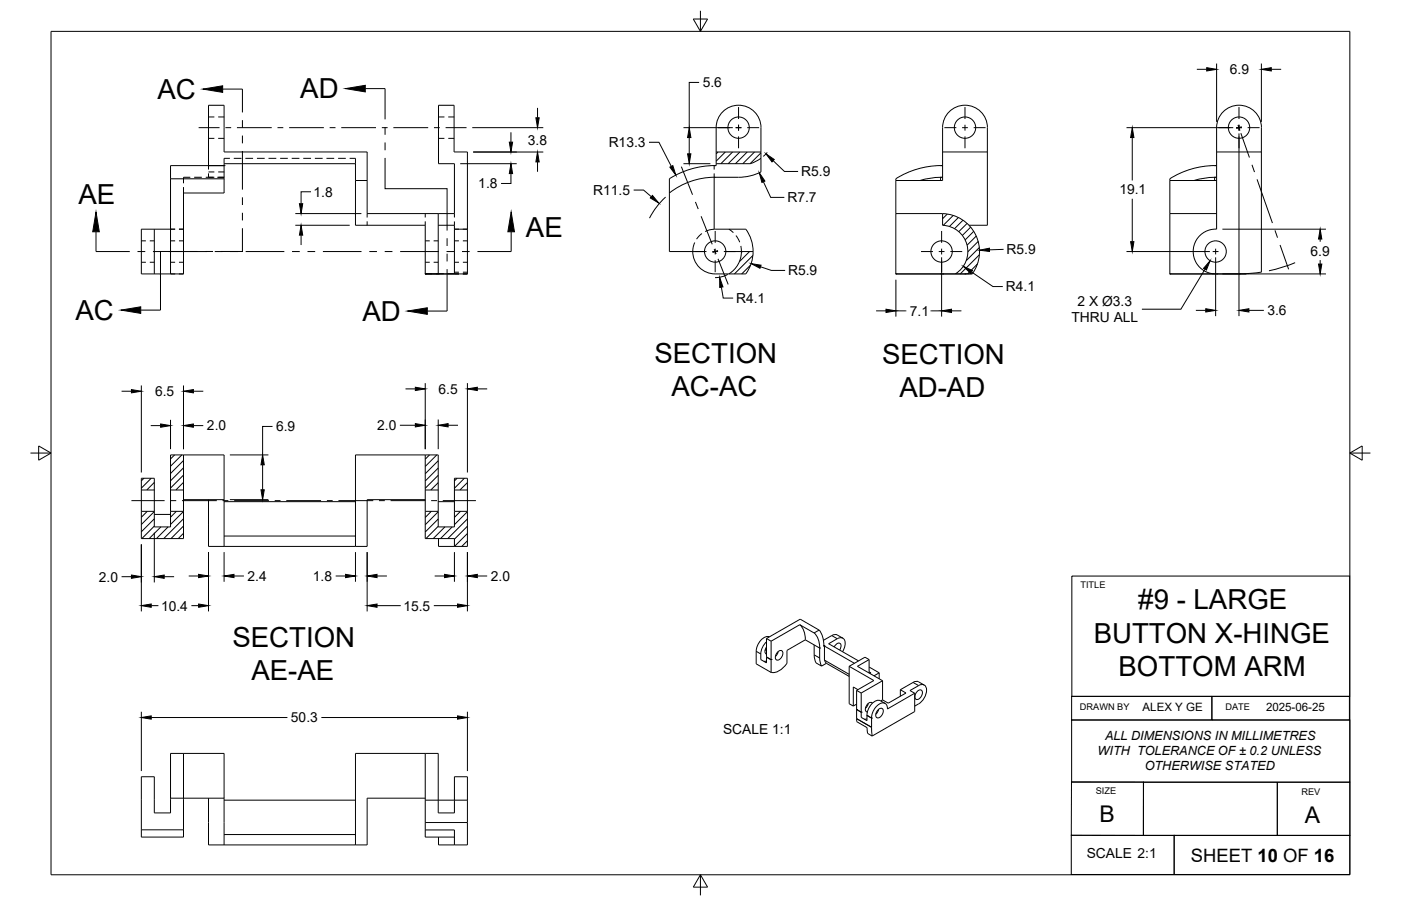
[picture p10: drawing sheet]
<svg xmlns="http://www.w3.org/2000/svg" width="432mm" height="279mm" viewBox="0 0 432 279" stroke-linecap="round" stroke-linejoin="round" font-family="sans-serif">
<!-- layer: Visible -->
<g fill="none" stroke="#000" stroke-width=".31">
<path d="M304.3 39.4v30.1h-5.6M304.3 39.4a6.9 6.9 0 0 0-6.9-7 6.9 6.9 0 0 0-6.9 7v16.3h-14.4M52.6 55.1v29.4M52.6 55.1h16.5M64.3 51.1v-18.6h4.8v14.4h44.1v19h26.9v-15.4h-5v-18h4.9v14.4h4.1v23.8M64.3 51.1h.1M69.1 51.1h-16.5v4M69.1 51.1h.1M69.1 51.1v4M69.1 55.1v4.4h-12.5v25h-13v-13.8h9M69.1 51.1v-.6h40.5v19h21.5v15M109.6 55.7h3.6"/>
<path d="M206.3 55.1v22.5h10.8M220.1 51.1h.6v-11.7a6.9 6.9 0 0 1 6.9-7 6.9 6.9 0 0 1 6.9 7v13.6a15.1 15.1 0 0 1-6.9 1.7h-7.5M220.1 51.1h.1M220.1 54.7h.1M220.1 54.7v16M220.1 54.7a22.9 22.9 0 0 0-13.8 4.8M220.1 51.1a26.5 26.5 0 0 0-13.8 4M220.7 46.9h13.8M234.5 48.8l-3.2 1.7h-10.6M276.1 55.1v29.4M289.9 51.1h.1M289.9 54.7h.1"/>
<path d="M289.9 51.1h.6M289.9 54.7h.6M289.9 54.7v1M289.9 54.7l-3.2 .2-3.2 .8M289.9 51.1a26.5 26.5 0 0 0-13.8 4M290.5 46.9h13.8M360.6 55.7h14.4M360.6 55.1v29.4M374.4 51.1h.1M374.4 54.7h.1M374.4 51.1h.6M374.4 54.7h.6"/>
<path d="M374.4 54.7v1M374.4 54.7l-3.3 .2-3.1 .8M374.4 51.1a26.5 26.5 0 0 0-13.8 4M375 46.9h13.8M47.6 70.7v13.8M135.1 65.9v18.6M135.1 69.5h5v1.2M140.1 70.7v13.8M140.1 70.7h4M144.1 70.7v13.8h-13M220.1 70.7h9.8a11.7 11.7 0 0 1 0 13.8h-9.5a6.9 6.9 0 0 1-6.9-6.9M223.7 77.6h8.4"/>
<path d="M228.5 77.6a8.1 8.1 0 0 1-3.8 6.9M276.1 65.9h14.4M290.5 65.9a11.7 11.7 0 0 1 9.1 18.6h-23.5M290.5 65.9v3.6a8.1 8.1 0 0 1 7.5 6 8.1 8.1 0 0 1-3.5 9M360.6 65.9h14.4M131.1 84.5h.1M135.1 84.5h.1M276.1 84.5h.1M289.9 84.5h.1M289.9 84.5h.3M290.5 84.5h.1M297.4 84.5h.1"/>
<path d="M299.7 84.4l-2.3 .1M360.6 84.5h.1M360.6 84.5h13.8M374.4 84.5h.1M375 84.5h.1M381.9 84.5h.1M381.9 84.5l6.9-.6v-44.5a6.9 6.9 0 0 0-6.9-7 6.9 6.9 0 0 0-6.9 7v31.3a6.9 6.9 0 0 0-7.3 6.9 6.9 6.9 0 0 0 7.3 6.9M384.1 84.4l-9.5 .1M43.6 151.1v6.6M43.6 157.7v8.4h13v-8.4M43.6 151.1v-3.6h4v3.6M43.6 151.1h4"/>
<path d="M43.6 157.7h4M47.6 151.1v6.6M47.6 157.7v4.8h5v-4.8M47.6 158.6h5M52.6 151.1v6.6M52.6 151.1v-10.8h16.5v13.8M52.6 151.1h4M52.6 157.7h4M56.6 151.1v6.6M56.6 140.3v10.8M56.6 154.1h12.5M64.3 154.1v14.4h48.9v-14.4h17.9"/>
<path d="M69.1 154.1v14.4M69.1 154.7h40.5M131.1 151.1v6.6M131.1 140.3v10.8M131.1 157.7v8.4h9v2.4M131.1 151.1h4M131.1 157.7h4M135.1 151.1v6.6M135.1 151.1v-10.8h-25.5v28.2M135.1 157.7v4.8h5v-4.8M135.1 154.7h5M140.1 151.1v6.6"/>
<path d="M140.1 151.1v-3.6h4v3.6M140.1 151.1h4M140.1 157.7h4M144.1 151.1v6.6M144.1 157.7v10.8h-9v-2.4M69.1 165.3h40.5M236.2 196.9v5.7M236.2 196.9l1.5 .8M236.2 199.5a1.42 1.42 0 0 0 .1 2.2M236.3 197.9a6 6 0 0 0-1.8 5.5l1.7 1 .1-1.8M237.1 196.4a3.8 3.8 0 0 0-3.9 3.3l-.1 5 4.6 2.7v-3.9M237.7 197.7v5.7"/>
<path d="M246.5 192.7l4.4 2.5 1.6-.9-5.9-3.4-10.4 6M246.5 192.7l-8.8 5M246.5 192.6l.8 1 .6 1.3 .3 2.4M248.2 197.3l-5.6 3.4M248.2 197.3l4.4 2.6M250.9 198.9l.3 4.7 .3 .8 1.7 1M250.9 195.2l.8 1 .6 1.3 .3 2.3M252.5 194.3l1.1 2.4 .3 2.4M252.6 199.9h.1M252.6 199.9v3M253.9 199.1h.1M253.9 199.1v.3l.2-.2"/>
<path d="M254.1 199.2l9.2 5.4M254.1 199.2v4.4M257.1 199.5l.5-.7a.87 .87 0 0 1 1.3-.4 .87 .87 0 0 1 .3 1.2l-.4 .9M258.1 195.8l1.7 1M258.1 195.8l-.6-.1-.8 .1-2.9 1.7M236.2 202.6l1.5 .8M236.3 203.9h-.9M236.3 200.1l-.5 .5M237.7 203.4h.1M237.7 203.4v.1M239.7 201a.86 .86 0 0 1 1.5 0 2.11 2.11 0 0 1-1.8 2.6 1.56 1.56 0 0 1 .3-2.6zM239.8 201l-.8 1.4"/>
<path d="M242.5 200.7l.1 3.8a5.3 5.3 0 0 1-4.9 2.9M252.6 202.9l.2 1.6 .4 .9M254.1 203.6l7.6 4.4M254.1 203.6l.6 .9M254.7 204.6l7 4M254.7 204.6l-1.5 .8M259.7 201a3.2 3.2 0 0 0 .1-4.2 1.71 1.71 0 0 0-1.7 .2l-2.7 1.5 9.2 5.3M261.7 205.5l7.6 4.4-5.3 3M261.7 205.5v11.5l1.3 .7M264 218.8h.1M264 217.1l-1 .6M264 212.9v8.7l4.6 2.7"/>
<path d="M264 218.8l1.4 .8M264 212.9l1.4 .8M264.4 212.7l-1.4-.8v5.8M265.4 219.6h.1M265.4 213.7v7.5l1.8 1.1v-1.7M267.6 216.9l-.8 1.5M267.9 203.4v4.2M267.9 203.4l-3.6 2.1 7.7 4.4M267.9 205.7l3.1 1.8M267.9 203.4l-1.3-.7-4.9 2.8M267.9 207.2l.5 .3-.3 .2M268.9 216.9a1.5 1.5 0 0 0-2.1 1.3l-.1 .3a.81 .81 0 0 0 .6 1.1"/>
<path d="M270.7 218.8a.86 .86 0 0 1 1.5 .1 2.11 2.11 0 0 1-1.8 2.5 1.56 1.56 0 0 1 .3-2.6zM270.8 218.8l-.9 1.5M271 207.5v1.9M271 207.5l-1.6 .9M272 215.8l-.6 .4M272 209.9v5.9M272 209.9l-6.6 3.8M272.8 216.9l-1.4-.8a3.2 3.2 0 0 0-3.7 2.4l-.5 2.1M273.5 218.6a1.6 1.6 0 0 0-.9-1.8 1.6 1.6 0 0 0-2 .6 5.4 5.4 0 0 0-2 4M277.5 212.7l1.7 1-5.4 3.2-1.8-1.1M277.5 212.7v2M281.9 213.8v5.6l-13.1 7.6-1.4-.8-.2-1.8-3.2-1.9v-.9"/>
<path d="M281.9 213.8l-8.4 4.9M282.8 213.2a.86 .86 0 0 1 1.4 0 2.11 2.11 0 0 1-1.7 2.5 1.56 1.56 0 0 1 .3-2.5zM283.1 211.4l-2.6 1.6 1.4 .8M283.1 217.1l-1.2 .7M283.1 211.4a1.62 1.62 0 0 1 2.1 .1 1.62 1.62 0 0 1 .3 2l-.8 2.1-1.6 1.5M284.8 211.3l-1.7-1-.9-.2-4.7 2.6M56.6 232.3v23.6M131.1 232.3v23.6M267.2 221.7l-.8 .1M267.2 220.6h.1M267.2 220.6l1.4 .8M268.6 224.3h.1"/>
<path d="M268.6 224.3l.2 2.7M268.6 221.4h.1M268.6 221.4v2.9M43.6 255.9v2.2h13v-2.2M43.6 255.9h13M52.6 246.1h16.5M64.3 246.1v14.5h48.9v-14.5h17.9M69.1 246.1v-13.8h-16.5v18.4h-5v-11.2h-4v16.4M69.1 246.1v14.5M69.1 246.8h40.5M69.1 257.4h40.5M131.1 255.9h9v4.7"/>
<path d="M131.1 255.9v2.2h9M131.1 253.7h13M131.1 246.8h13M144.1 253.7v6.9h-9v-2.5M144.1 246.8v-7.3h-4v11.2h-5v-18.4h-25.5v28.3M144.1 246.8v6.9"/>
<circle cx="227.6" cy="39.4" r="3.3"/>
<circle cx="297.4" cy="39.4" r="3.3"/>
<circle cx="381.9" cy="39.4" r="3.3"/>
<circle cx="220.4" cy="77.6" r="3.3"/>
<circle cx="290.2" cy="77.6" r="3.3"/>
<circle cx="374.7" cy="77.6" r="3.3"/>
</g>
<!-- layer: Visible Narrow -->
<path d="M256.3 196l1.7 1M233.1 200.9l1.4 .8M236.2 202.7l1.5 .8M250.9 202l1.7 .9M281.4 210.5l1.7 .9" fill="none" stroke="#000" stroke-width=".31"/>
<!-- layer: Hidden -->
<g fill="none" stroke="#000" stroke-width=".31">
<path d="M64.3 36.1h1.8M67.2 36.1h1.9M135.1 36.1h1.9M138.2 36.1h1.8M56.6 57.7v1.8M58.7 54.7h-2.1v1.8M59.8 54.7h2.4M63.4 54.7h2.7M64.3 53h1.8M64.3 51.1v1.2M64.3 53.5v1.2M64.3 42.7h1.8"/>
<path d="M67 54.7h2.1M67.2 53h1.9M67.2 42.7h1.9M70.9 48.8h-1.8v1.7M72.1 48.8h2.3M75.6 48.8h2.4M79.2 48.8h2.4M82.8 48.8h2.4M86.3 48.8h2.4M89.9 48.8h2.4M93.5 48.8h2.4M97 48.8h2.4"/>
<path d="M100.6 48.8h2.4M104.2 48.8h2.4M107.8 48.8h1.8v1.7M135.1 42.7h1.9M138.2 42.7h1.8M220.1 51.1v1.2M220.1 53.5v1.2M43.6 74.3h1.4M46.2 74.3h1.4M52.6 70.7h1.4M52.6 74.3h1.4M55.2 70.7h1.4"/>
<path d="M55.2 74.3h1.4M113.2 65.9v1.2M113.2 68.3v1.2M131.1 65.9v1.2M131.1 68.3v1.2M131.1 74.3h1.4M133.6 74.3h1.5M140.1 65.9v1.2M140.1 68.3v1.2M140.1 70.7h1.4M140.1 74.3h1.4M142.7 70.7h1.4"/>
<path d="M142.7 74.3h1.4M214.1 74.8l-.4 1.3-.2 1.5M216.3 72l-1.6 1.7M220.1 70.7l-1.5 .2-1.3 .5M224.7 70.7l1.3 1.1M226.8 72.6l1.2 2.1M228.3 75.8l.2 1.8M43.6 80.9h1.4M46.2 80.9h1.4M52.6 84.5h1.4M52.6 80.9h1.4M55.2 84.5h1.4"/>
<path d="M55.2 80.9h1.4M131.1 84.4h2.1M131.1 80.9h1.4M133.6 80.9h1.5M134.4 84.4h2.4M137.9 84.4l3.6 .1M140.1 83.9h1.4M140.1 80.9h1.4M142.7 84.5h1.4M142.7 83.9h1.4M142.7 80.9h1.4"/>
</g>
<!-- layer: Sketch25 -->
<path d="M210 51.4l3.4 8.6M236.5 47l-1.3 1.2M205.1 60.8a22.7 22.7 0 0 0-4.9 6.5M214.3 62.3l.9 2.2M216.1 66.7l3.4 8.7M220.1 76.8l.6 1.5M221.3 77.2l-1.7 .7M221.3 79.8l3.1 7.9M224.3 84.6l-2.2 .8-1.7 .2" fill="none" stroke="#000" stroke-width=".31"/>
<!-- layer: Sketch24 -->
<path d="M381.6 38.5l.6 1.8M382.7 39.1l-1.7 .5M382.4 41.1l2.7 7.5M385.9 50.8l.8 2.3M387.4 55.3l4.8 13.5M393 71l.7 2.3M394.5 75.5l2.7 7.6M399.2 81l-4.5 1.6-3.6 .9" fill="none" stroke="#000" stroke-width=".31"/>
<!-- layer: Titleblock -->
<path d="M330.3 177.7h85.7v37.1h-85.7zM330.3 214.8h43.2v7.2h-43.2zM373.5 214.8h42.4v7.2h-42.4zM330.3 222h85.7v19.2h-85.7zM330.2 257.6h31.7v12.1h-31.7zM330.2 241.1l22.2 .1v16.5l-22.2-.1zM352.4 241.2h41.3v16.5h-41.3zM361.9 257.6h54.1v12.1h-54.1zM393.7 241.2h22.4v16.5h-22.4z" fill="none" stroke="#000" stroke-width=".31"/>
<!-- layer: Border -->
<path d="M15.7 9.7h400.3v260.1h-400.3zM213.7 5.9h4.4l-2.2 3.8zM215.9 3.3v6.4M9.4 139.7h6.3M11.9 137.5l3.8 2.2-3.8 2.2zM416 139.7h6.4M416 139.7l3.8-2.2v4.4zM215.9 269.8l2.2 3.8h-4.4zM215.9 269.8v6.3" fill="none" stroke="#000" stroke-width=".31"/>
<!-- layer: Hatching -->
<g fill="none" stroke="#000" stroke-width=".31">
<path d="M221.3 46.9l-.6 .6M223.5 46.9l-2.8 2.8M225.8 46.9l-3.6 3.6M228 46.9l-3.6 3.6M230.3 46.9l-3.6 3.6M232.5 46.9l-3.6 3.6M234.5 47.1l-3.3 3.4M228.8 77.6l-.3 .2M231 77.6l-3.1 3.1M232.1 78.8l-5.7 5.7M292 66l-1.5 1.5M293.8 66.4l-3.1 3.1"/>
<path d="M295.4 67.1l-2.8 2.8M296.8 67.9l-2.6 2.6M298.1 68.9l-2.6 2.5M299.2 70l-2.6 2.6M300.1 71.3l-2.6 2.7M300.9 72.8l-2.8 2.8M301.5 74.4l-3.2 3.2M301.9 76.3l-4.1 4.1M301.9 78.5l-5.9 6M231.4 81.7l-2.8 2.8M301.3 81.4l-3.1 3.1M44.4 147.5l-.8 .8"/>
<path d="M45.4 157.7l-1.8 1.8M46.6 147.5l-3 3M47.6 148.8l-2.3 2.3M47.6 151l-.1 .1M47.6 157.8l-4 4M47.6 160l-4 4M53.8 140.3l-1.2 1.2M54.4 157.7l-1.8 1.8M56 140.3l-3.4 3.5M56.6 142l-4 4M56.6 144.3l-4 4M56.6 146.5l-4 4"/>
<path d="M56.6 148.8l-2.4 2.3M56.6 151l-.1 .1M56.6 157.7l-4 4M56.6 160l-6.1 6.1M132.4 140.3l-1.3 1.3M132.9 157.7l-1.8 1.9M134.6 140.3l-3.5 3.5M135 151.1h.1M135.1 142.1l-4 4M135.1 144.3l-4 4M135.1 146.6l-4 4M135.1 148.8l-2.3 2.3"/>
<path d="M135.1 157.8l-4 4M140.9 147.5l-.8 .8M141.9 157.7l-1.8 1.9M143.1 147.5l-3 3.1M144.1 148.8l-2.3 2.3M144.1 151.1h-.1M144.1 157.8l-4 4M47.6 162.2l-3.9 3.9M49.6 162.5l-3.6 3.6M51.8 162.5l-3.6 3.6M56.6 162.2l-3.9 3.9M56.6 164.5l-1.7 1.6"/>
<path d="M135.1 160.1l-4 4M135.1 162.3l-3.8 3.8M137.1 162.5l-3.6 3.6M139.4 162.5l-3.6 3.6M144.1 160l-6.1 6.1M144.1 162.3l-4 4M144.1 164.5l-4 4M144.1 166.8l-1.8 1.7"/>
</g>
<!-- layer: Section Lines -->
<g fill="none" stroke="#000" stroke-width=".31">
<path d="M68.6 27.5h6.1v7.2M74.7 37v2.4M112.6 27.3h6.1v9.5M118.7 39.2v2.4M74.7 41.8v2.4M74.7 46.6v11.9M118.7 48.7v9.5h19.1v12.9M118.7 43.9v2.4M29.6 71.5v6.1h10.4M42.4 77.6h2.4M47.1 77.6h2.4M56.1 77.6h-6.6v18h-6.1"/>
<path d="M65.7 77.6h-13.8M66.2 77.6h2.4M71 77.6h2.3M74.7 70.4v7.2h-6.6M74.7 60.9v2.3M74.7 65.6v2.4M75.7 77.6h11.9M90 77.6h2.4M94.8 77.6h2.3M99.5 77.6h11.9M113.8 77.6h2.4M118.6 77.6h2.3"/>
<path d="M123.3 77.6h11.9M137.6 77.6h2.4M137.8 73.5v2.4M137.8 78.2v2.4M142.4 77.6h2.4M157.5 71.5v6.1h-10.3M137.8 83v12.9h-6.1"/>
</g>
<path d="M62.5 27.5l6.1-1v2zM106.5 27.3l6.1-1v2zM29.6 65.4l1 6.1h-2zM157.5 65.4l1.1 6.1h-2.1zM37.3 95.6l6.1-1v2zM125.6 95.9l6.1-1v2z" fill="#000" stroke="#000" stroke-width=".31"/>
<!-- layer: Smart Centers -->
<g fill="none" stroke="#000" stroke-width=".31">
<path d="M61.2 39.4h6.5M69.5 39.4h1.7M73 39.4h10.8M85.5 39.4h1.8M89.1 39.4h10.7M101.6 39.4h1.8M105.2 39.4h10.7M117.7 39.4h1.8M121.2 39.4h10.8M133.8 39.4h1.7M137.3 39.4h6.5M221.3 39.4h3.6"/>
<path d="M226.7 39.4h1.8M227.6 33v3.7M227.6 38.5v1.8M230.3 39.4h3.7M291.1 39.4h3.6M296.5 39.4h1.8M297.4 33v3.7M297.4 38.5v1.8M300.1 39.4h3.7M375.5 39.4h3.7M381 39.4h1.8M381.9 33v3.7"/>
<path d="M381.9 38.5v1.8M384.5 39.4h3.7M227.6 42.1v3.6M297.4 42.1v3.6M381.9 42.1v3.6M214.1 77.6h3.6M219.5 77.6h1.8M220.4 71.2v3.7M220.4 76.7v1.8M223.1 77.6h3.7M283.9 77.6h3.6M289.3 77.6h1.8"/>
<path d="M290.2 71.2v3.7M290.2 76.7v1.8M292.9 77.6h3.7M373.8 77.6h1.8M374.7 76.7v1.8M220.4 80.3v3.6M290.2 80.3v3.6M40.5 154.4h10.2M52.5 154.4h1.8M56.1 154.4h10.7M68.6 154.4h1.8M72.2 154.4h10.7"/>
<path d="M84.7 154.4h1.8M88.2 154.4h10.8M100.8 154.4h1.7M104.3 154.4h10.7M116.8 154.4h1.8M120.4 154.4h10.7M132.9 154.4h1.8M136.5 154.4h10.2"/>
</g>
<!-- layer: FD_Dimensions -->
<g fill="none" stroke="#000" stroke-width=".31">
<path d="M375 19.6v18M388.8 19.6v18M145.6 39.4h21.8M165.7 33.3v3M210.7 39.4h15.1M215.5 25.4h-3.1v14M347.2 39.4h32.9M368.9 21.4h3M391.8 21.4h3.1M95.8 59.1h-3v3.7M141.8 50.5h17.5M145.8 46.9h21.6"/>
<path d="M157.5 53.5v3.1h-3.1M157.5 40.8v3M165.7 49.9v3.1M195.3 58.6h3.1l2.3 2.1M200 43.9h3.1l3.8 7.4M210.7 50.5h8.2M212.4 42.4v5M235.3 56l2.2 4.9h4.2M238.3 49.6l3.5 3.3h4.2M349 42.4v13.2M381.9 41.1v56.4M91 65.9h20.4"/>
<path d="M91 69.5h16.8M92.8 72.5v3.1M290.2 79.4v18.2M309.3 76.9l-4.4 .1M347.2 77.6h25.7M349 61.3v13.2M374.7 79.4v18.1M376.7 70.7h32M406.9 73.7v.8M222.3 88.6l.6 3.3h3.1M234.4 82.3l3.3 1.1h4.3M270 95.9h3.1"/>
<path d="M276.1 86.3v11.3M276.1 95.9h3.2M286.8 95.9h3.4M293.3 95.9h3M299.4 83.9l6.6 4.5h3.1M368.6 95.7h3M371.4 83l-7.4 12.4h-12.1M376.7 84.5h32M384.9 95.7h4.6M406.9 80.2v1.2M43.6 118.9v26.8M56.6 118.9v19.6"/>
<path d="M125 119.9h3M131.1 118.2v20.3M144.1 118.2v27.5M147.1 119.9h3.1M37.5 120.7h3M46.5 131.3h3M52.6 129.5v9M59.6 120.7h3.1M59.6 131.3h3.1M84 131.5h-3.1v8.8M123.3 131.1h4.7M135.1 129.4v9.1"/>
<path d="M138.1 131.1h3.1M70.8 140.3h11.9M70.8 154.1h11.9M80.9 143.3v7.7M37.5 177.8h3M43.6 167.9v20.7M47.6 164.3v15.3M50.6 177.8h3.1M58.2 177.6h3M64.3 170.3v18.3M69.1 170.3v9.1M72.1 177.6h3.1"/>
<path d="M103.5 177.6h3M109.6 170.3v9.1M113.2 170.3v18.3M116.2 177.6h3.1M134 177.6h3M140.1 170.3v9.1M144.1 170.3v18.3M147.1 177.6h3.1M46.6 186.8h2.2M59 186.8h2.2M116.2 186.8h7.3M133.7 186.8h7.3"/>
<path d="M43.6 219.5v18.3M144.1 219.5v18.3M46.6 221.3h42M99 221.3h42"/>
</g>
<g fill="#000" stroke="#000" stroke-width=".31">
<path d="M165.2 36.3h1l-.5 3.1zM371.9 20.9l3.1 .5-3.1 .5zM388.8 21.4l3-.5v1zM157 43.8h1l-.5 3.1zM157.5 50.5l.5 3h-1zM165.7 46.9l.5 3h-1zM206.5 51.5l.9-.4 .9 2.9zM211.9 47.4h1l-.5 3.1zM212.4 39.4l.5 3h-1zM234 53.3l1.8 2.5-1 .5zM236.1 47.5l2.5 1.7-.7 .7zM349 39.4l.5 3h-1z"/>
<path d="M92.8 69.5l.5 3h-1zM92.3 62.8h1l-.5 3.1zM201.1 60.3l2 2.3-2.7-1.6zM301.9 77.2l3-.7 .1 1.1zM348.5 74.5h1l-.5 3.1zM406.9 70.7l.5 3h-1zM221.8 85.6l1 2.9-1 .1zM231.5 81.3l3.1 .5-.4 .9zM273.1 95.4l3 .5-3 .5zM290.2 95.9l3.1-.5v1zM296.9 82.1l2.8 1.3-.6 .9zM373 80.4l-1.2 2.9-.9-.5z"/>
<path d="M371.6 95.2l3.1 .5-3.1 .5zM381.9 95.7l3-.5v1zM406.4 81.4h1l-.5 3.1zM128 119.4l3.1 .5-3.1 .5zM144.1 119.9l3-.5v1zM40.5 120.1l3.1 .6-3.1 .5zM49.5 130.7l3.1 .6-3.1 .5zM56.6 120.7l3-.6v1.1zM56.6 131.3l3-.6v1.1zM128 130.6l3.1 .5-3.1 .6zM135.1 131.1l3-.5v1.1zM80.4 151h1l-.5 3.1z"/>
<path d="M80.9 140.3l.5 3h-1zM40.5 177.3l3.1 .5-3.1 .6zM47.6 177.8l3-.5v1.1zM61.2 177.1l3.1 .5-3.1 .5zM69.1 177.6l3-.5v1zM106.5 177.1l3.1 .5-3.1 .5zM113.2 177.6l3-.5v1zM137 177.1l3.1 .5-3.1 .5zM144.1 177.6l3-.5v1zM43.6 186.8l3-.5v1zM61.2 186.3l3.1 .5-3.1 .5zM113.2 186.8l3-.5v1z"/>
<path d="M141 186.3l3.1 .5-3.1 .5zM43.6 221.3l3-.5v1zM141 220.8l3.1 .5-3.1 .5z"/>
</g>
<g font-size="8.5">
<text x="48.5" y="30.5">AC</text>
<text x="92.6" y="30.4">AD</text>
<text x="24.2" y="62.8">AE</text>
<text x="162.1" y="73.1">AE</text>
<text x="23.2" y="98.7">AC</text>
<text x="111.7" y="99">AD</text>
<text x="201.7" y="111.8">SECTION</text>
<text x="271.8" y="112.2">SECTION</text>
<text x="207" y="122.1">AC-AC</text>
<text x="277.2" y="122.4">AD-AD</text>
<text x="350.8" y="187.9">#9 - LARGE</text>
<text x="71.6" y="199.7">SECTION</text>
<text x="337.1" y="198.2">BUTTON X-HINGE</text>
<text x="77.5" y="209.8">AE-AE</text>
<text x="344.7" y="208.5">BOTTOM ARM</text>
</g>
<g font-size="7.1">
<text x="338.9" y="253.6">B</text>
<text x="402.1" y="253.9">A</text>
</g>
<text font-size="5.7" x="367.1" y="265.7">SHEET 10 OF 16</text>
<g font-size="4.3">
<text x="379.1" y="22.9">6.9</text>
<text x="216.6" y="26.9">5.6</text>
<text x="162.7" y="44.6">3.8</text>
<text x="187.6" y="45.4">R13.3</text>
<text x="147.4" y="58.1">1.8</text>
<text x="246.9" y="54.4">R5.9</text>
<text x="345" y="60">19.1</text>
<text x="96.7" y="60.6">1.8</text>
<text x="182.9" y="60.1">R11.5</text>
<text x="242.7" y="62.4">R7.7</text>
<text x="310.2" y="78.4">R5.9</text>
<text x="403.9" y="78.9">6.9</text>
<text x="242.9" y="84.9">R5.9</text>
<text x="310" y="89.9">R4.1</text>
<text x="226.9" y="93.5">R4.1</text>
<text x="332.1" y="94.3">2 X Ø3.3</text>
<text x="280.4" y="97.4">7.1</text>
<text x="330.2" y="99.4">THRU ALL</text>
<text x="390.6" y="97.2">3.6</text>
<text x="47.8" y="122.2">6.5</text>
<text x="135.1" y="121.4">6.5</text>
<text x="63.8" y="132.8">2.0</text>
<text x="85.1" y="133">6.9</text>
<text x="116.3" y="132.7">2.0</text>
<text x="30.5" y="179.3">2.0</text>
<text x="76.3" y="179.2">2.4</text>
<text x="96.5" y="179.1">1.8</text>
<text x="151.3" y="179.1">2.0</text>
<text x="49.6" y="188.3">10.4</text>
<text x="124.3" y="188.3">15.5</text>
<text x="89.7" y="222.8">50.3</text>
<text x="222.8" y="226.4">SCALE 1:1</text>
<text x="334.9" y="264.7">SCALE 2:1</text>
</g>
<g font-size="3.9">
<text x="338.3" y="232.8">WITH TOLERANCE OF ± 0.2 UNLESS</text>
<text x="340.6" y="228.1">ALL DIMENSIONS IN MILLIMETRES</text>
<text x="352.8" y="237.5">OTHERWISE STATED</text>
</g>
<g font-size="3.5">
<text x="352.2" y="219.2">ALEX Y GE</text>
<text x="390.2" y="219.3">2025-06-25</text>
</g>
<g font-size="2.8">
<text x="333" y="181.5">TITLE</text>
<text x="332.8" y="219.1">DRAWN BY</text>
<text x="377.7" y="219.1">DATE</text>
<text x="337.7" y="245">SIZE</text>
<text x="401.1" y="245.1">REV</text>
</g>
</svg>
